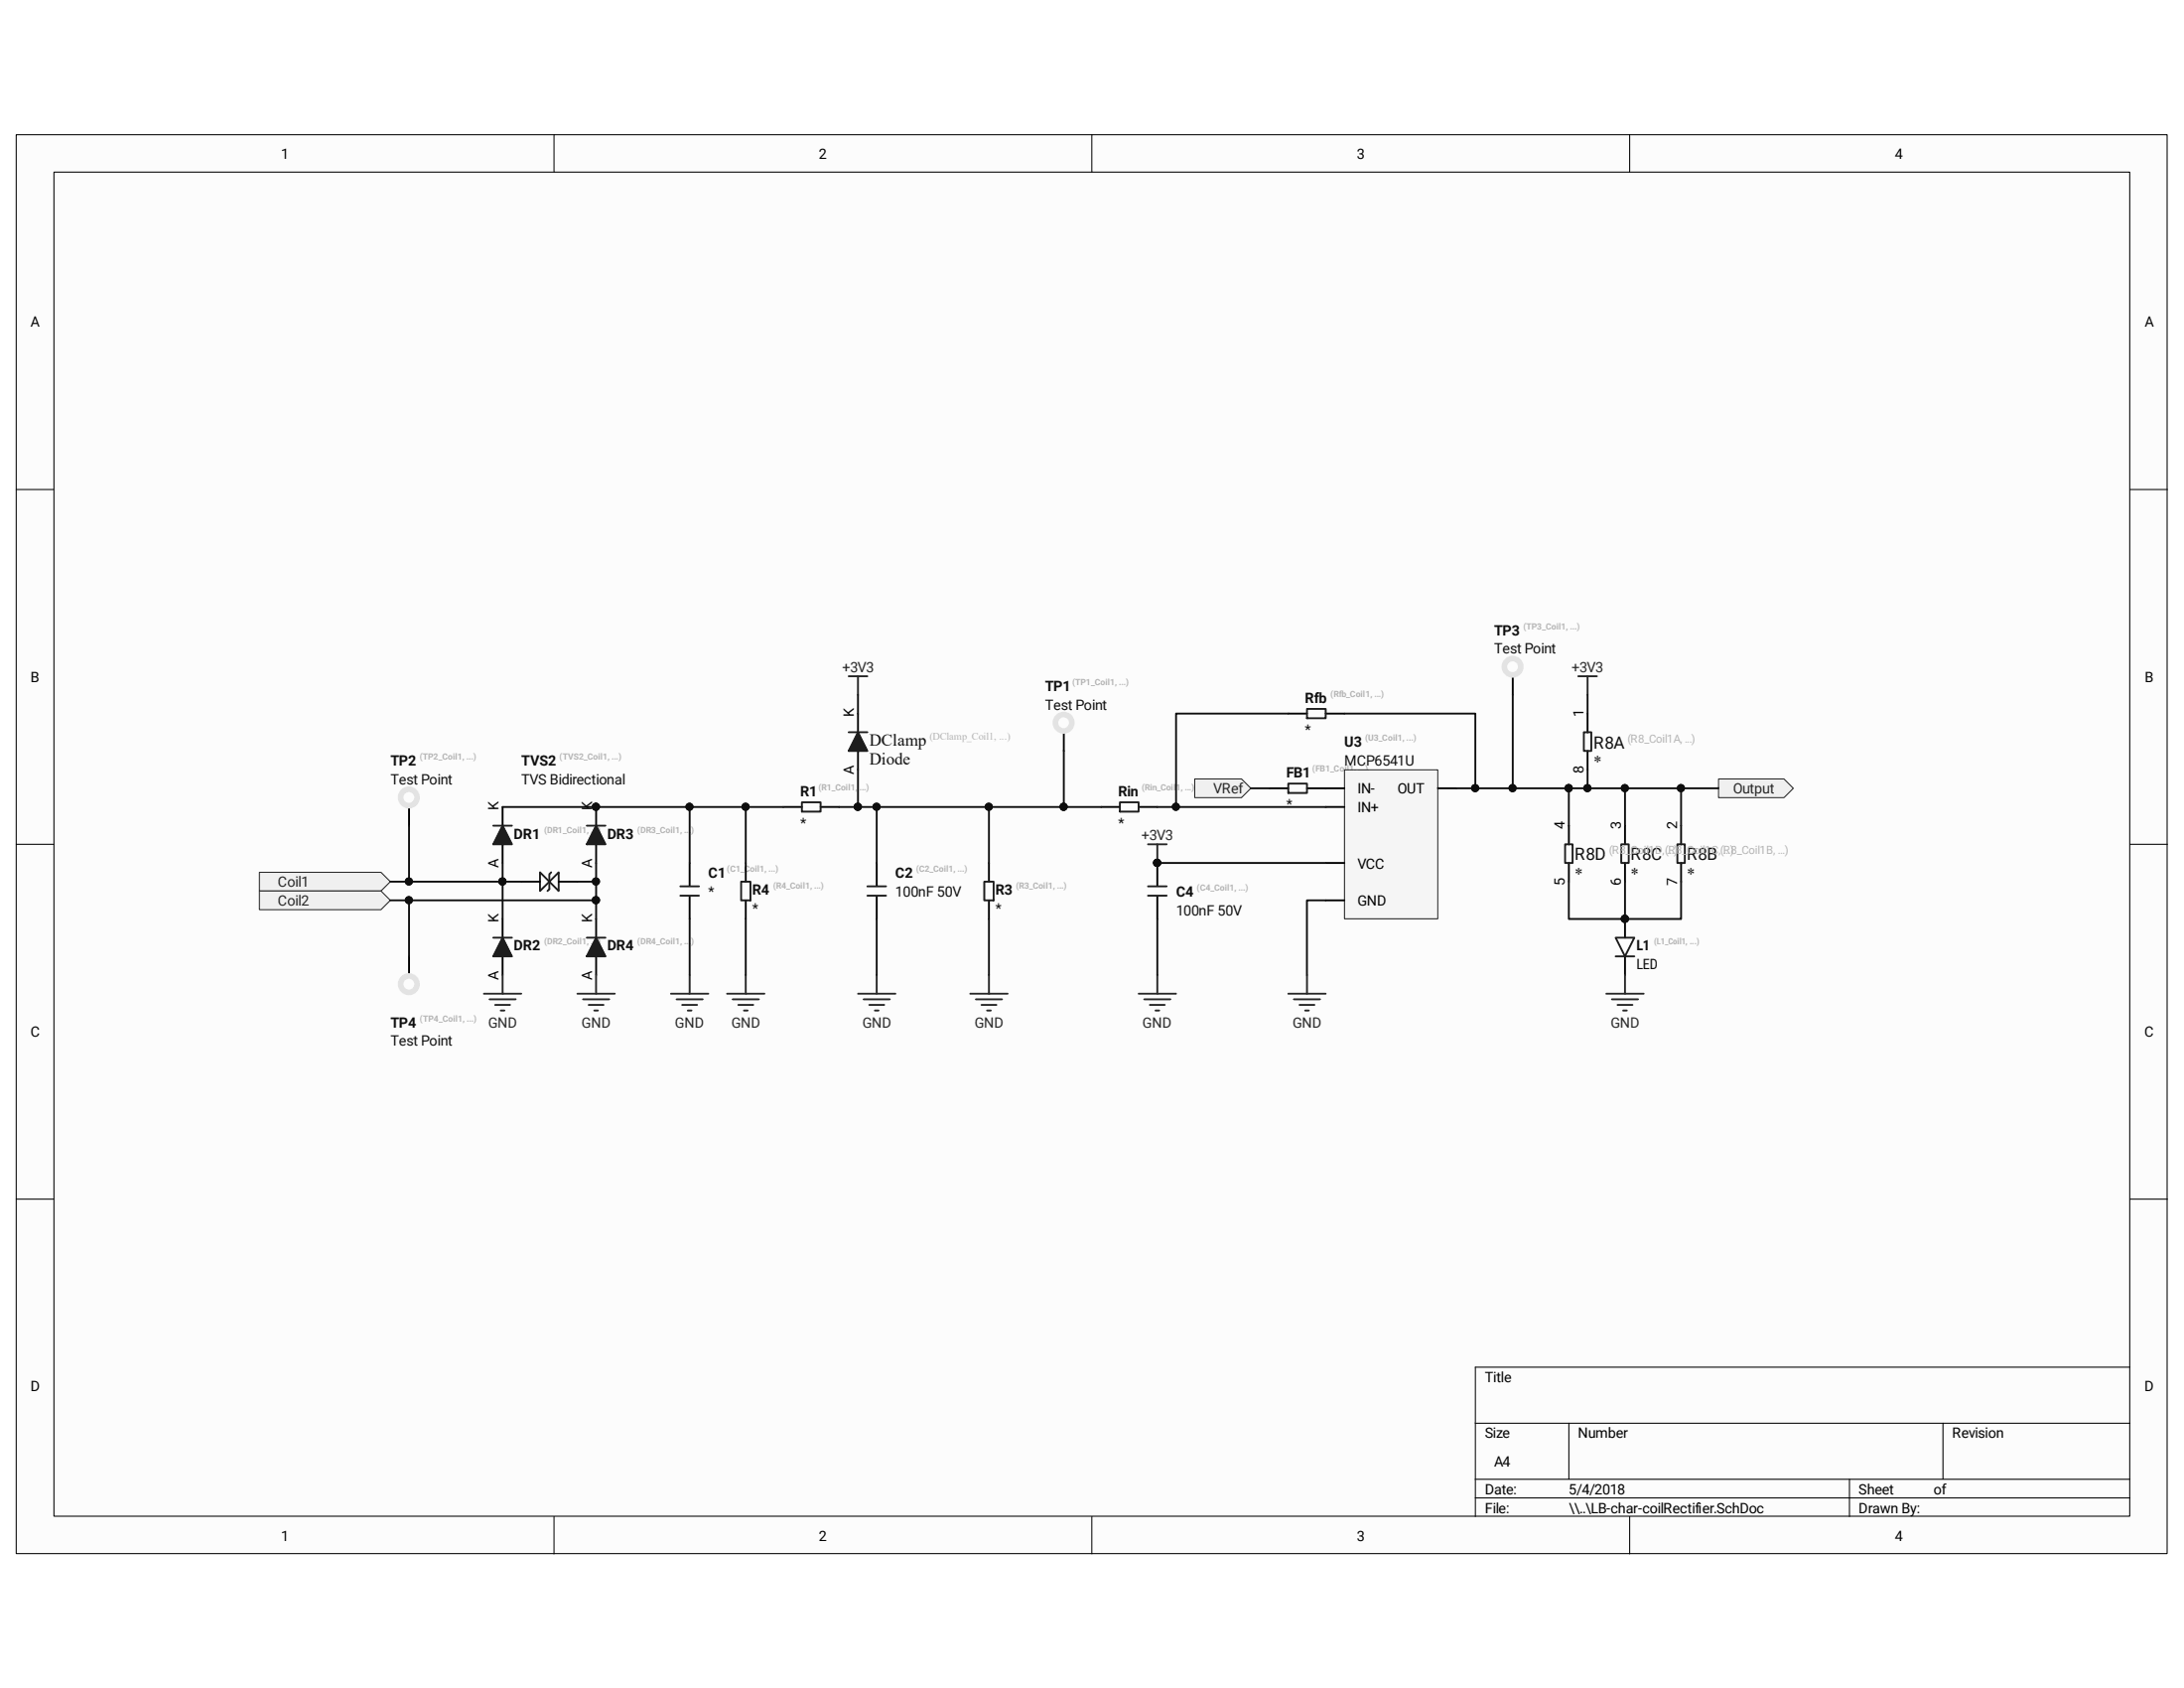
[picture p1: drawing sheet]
<svg xmlns="http://www.w3.org/2000/svg" width="279mm" height="216mm" viewBox="0 0 279 216" stroke-linecap="round" stroke-linejoin="round" font-family="sans-serif">
<path d="M2.1 17.3h275.1v181.4h-275.1z" fill="#fcfcfc"/>
<path d="M2.1 17.2h275.1v181.5h-275.1z" fill="none" stroke="#000" stroke-width=".13"/>
<path d="M6.9 22.1h265.6v171.8h-265.6z" fill="#fcfcfc"/>
<g fill="none" stroke="#000" stroke-width=".13">
<path d="M70.9 17.2v4.8M139.7 17.2v4.8M208.5 17.2v4.8M6.9 22h265.6v171.9h-265.6zM2.1 62.6h4.8M272.5 62.6h4.8M2.1 108h4.8M272.5 108h4.8M2.1 153.4h4.8M272.5 153.4h4.8M272.5 174.9h-83.8v19.1M70.9 194v4.8"/>
<path d="M139.7 194v4.8M188.7 182h83.8M188.7 189.2h83.8M188.7 191.6h83.8M200.7 182v7.2M208.5 194v4.8M236.6 189.2v4.8M248.6 182v7.2"/>
</g>
<path d="M64.3 103.2v2.4M64.3 108v2.4" fill="none" stroke="#000" stroke-width=".24"/>
<path d="M63.1 105.6h2.4M64.3 105.6l1.2 2.4h-2.4z" fill="none" stroke="#1c1c1c" stroke-width=".24"/>
<path d="M64.3 105.6l1.2 2.4h-2.4z" fill="#1c1c1c"/>
<path d="M64.3 105.6l1.2 2.4h-2.4z" fill="none" stroke="#1c1c1c" stroke-width=".13"/>
<path d="M76.3 103.2v2.4M76.3 108v2.4" fill="none" stroke="#000" stroke-width=".24"/>
<circle cx="76.2" cy="103.2" r=".45" fill="#0e0e0e" stroke="#0e0e0e" stroke-width=".13"/>
<path d="M75.1 105.6h2.4M76.3 105.6l1.2 2.4h-2.4z" fill="none" stroke="#1c1c1c" stroke-width=".24"/>
<path d="M76.3 105.6l1.2 2.4h-2.4z" fill="#1c1c1c"/>
<path d="M76.3 105.6l1.2 2.4h-2.4z" fill="none" stroke="#1c1c1c" stroke-width=".13"/>
<circle cx="76.2" cy="103.2" r=".45" fill="#0e0e0e" stroke="#0e0e0e" stroke-width=".13"/>
<path d="M64.3 117.5v2.4M64.3 122.3v2.4" fill="none" stroke="#000" stroke-width=".24"/>
<path d="M63.1 119.9h2.4M64.3 119.9l1.2 2.4h-2.4z" fill="none" stroke="#1c1c1c" stroke-width=".24"/>
<path d="M64.3 119.9l1.2 2.4h-2.4z" fill="#1c1c1c"/>
<path d="M64.3 119.9l1.2 2.4h-2.4z" fill="none" stroke="#1c1c1c" stroke-width=".13"/>
<path d="M76.3 117.5v2.4M76.3 122.3v2.4" fill="none" stroke="#000" stroke-width=".24"/>
<path d="M75.1 119.9h2.4M76.3 119.9l1.2 2.4h-2.4z" fill="none" stroke="#1c1c1c" stroke-width=".24"/>
<path d="M76.3 119.9l1.2 2.4h-2.4z" fill="#1c1c1c"/>
<path d="M76.3 119.9l1.2 2.4h-2.4z" fill="none" stroke="#1c1c1c" stroke-width=".13"/>
<path d="M61.9 127.1h4.8M62.6 127.8h3.4M63.3 128.5h2M64.1 129.2h.4M64.3 124.7v2.4M73.9 127.1h4.8M74.6 127.8h3.3M75.3 128.5h1.9M76 129.2h.5M76.3 124.7v2.4" fill="none" stroke="#262626" stroke-width=".24"/>
<path d="M109.8 91.3v2.4M109.8 96v2.4M88.2 110.4v2.8M88.2 114.7v2.8M100.2 103.2h2.4M105 103.2h2.4M112.2 110.4v2.8M112.2 114.7v2.8" fill="none" stroke="#000" stroke-width=".24"/>
<path d="M108.6 93.7h2.4M109.8 93.7l1.2 2.3h-2.4zM87 113.4h2.4M87 114.6h2.4M102.6 102.6h2.4v1.2h-2.4zM111 113.4h2.4M111 114.6h2.4" fill="none" stroke="#1c1c1c" stroke-width=".24"/>
<path d="M109.8 93.7l1.2 2.3h-2.4z" fill="#1c1c1c"/>
<path d="M109.8 93.7l1.2 2.3h-2.4z" fill="none" stroke="#1c1c1c" stroke-width=".13"/>
<g fill="none" stroke="#262626" stroke-width=".24">
<path d="M108.6 86.5h2.4M109.8 86.5v2.4M85.8 127.1h4.8M86.6 127.8h3.3M87.3 128.5h1.9M88 129.2h.5M88.2 124.7v2.4M109.8 127.1h4.8M110.5 127.8h3.3M111.2 128.5h1.9M111.9 129.2h.5M112.2 124.7v2.4"/>
<path d="M124.1 127.1h4.8M124.8 127.8h3.4M125.6 128.5h1.9M126.3 129.2h.5M126.5 124.7v2.4"/>
</g>
<path d="M126.5 110.4v2.4M126.5 115.2v2.3" fill="none" stroke="#000" stroke-width=".24"/>
<path d="M125.9 112.8h1.2v2.4h-1.2z" fill="none" stroke="#1c1c1c" stroke-width=".24"/>
<path d="M219.9 99.6h8.3l1.2 1.2-1.2 1.2h-8.3z" fill-rule="evenodd" fill="#f0f0f0" stroke="#262626" stroke-width=".13"/>
<g fill="none" stroke="#000" stroke-width=".24">
<path d="M164.8 91.3h2.4M169.6 91.3h2.4M203.1 91.3v2.4M203.1 96v2.4M140.9 103.2h2.4M145.7 103.2h2.4M148.1 110.4v2.8M148.1 114.7v2.8M200.7 105.6v2.4M200.7 110.4v2.4M207.9 105.6v2.4M207.9 110.4v2.4"/>
<path d="M207.9 117.5v2.4M215.1 105.6v2.4M215.1 110.4v2.4M207.9 122.3v2.4"/>
</g>
<g fill="#0e0e0e" stroke="#0e0e0e" stroke-width=".13">
<circle cx="207.9" cy="117.5" r=".45"/>
<circle cx="148" cy="110.4" r=".45"/>
</g>
<path d="M167.2 90.7h2.4v1.2h-2.4zM202.6 93.7h1v2.3h-1zM143.3 102.6h2.4v1.2h-2.4zM146.9 113.4h2.4M146.9 114.6h2.4M200.2 108h1v2.4h-1zM206.7 119.9h2.4l-1.2 2.4zM207.4 108h1v2.4h-1zM214.6 108h.9v2.4h-.9zM206.7 122.3h2.4" fill="none" stroke="#1c1c1c" stroke-width=".24"/>
<g fill="none" stroke="#262626" stroke-width=".24">
<path d="M201.9 86.5h2.4M203.1 86.5v2.4M146.9 108h2.4M148.1 108v2.4M145.7 127.1h4.8M146.4 127.8h3.3M147.1 128.5h1.9M147.8 129.2h.5M148.1 124.7v2.4M164.8 127.1h4.8M165.5 127.8h3.4M166.2 128.5h2"/>
<path d="M167 129.2h.4M167.2 124.7v2.4"/>
</g>
<path d="M152.8 99.6h6l1.2 1.2-1.2 1.2h-6z" fill-rule="evenodd" fill="#f0f0f0" stroke="#262626" stroke-width=".13"/>
<path d="M162.4 100.8h2.4M167.2 100.8h2.4" fill="none" stroke="#000" stroke-width=".24"/>
<path d="M164.8 100.2h2.4v1.2h-2.4z" fill="none" stroke="#1c1c1c" stroke-width=".24"/>
<g fill="#f0f0f0" stroke="#262626" stroke-width=".13">
<path d="M33.2 111.6h15.5l1.2 1.2-1.2 1.2h-15.5z" fill-rule="evenodd"/>
<path d="M33.2 114h15.5l1.2 1.2-1.2 1.2h-15.5z" fill-rule="evenodd"/>
</g>
<path d="M136.1 93.7v2.3M193.5 86.5v2.4M52.3 103.2v2.4M66.7 112.8h2.4M71.5 112.8h2.4M95.4 110.4v2.4M95.4 115.2v2.3M52.3 122.3v2.4" fill="none" stroke="#000" stroke-width=".24"/>
<g fill="none" stroke="#e4e4e4" stroke-width=".72">
<circle cx="136.1" cy="92.4" r="1.05"/>
<circle cx="193.5" cy="85.3" r="1.05"/>
<circle cx="52.3" cy="102" r="1.05"/>
<circle cx="52.3" cy="125.9" r="1.05"/>
</g>
<path d="M69.1 111.6l1.2 1.2-1.2 1.2zM70.3 112.8l1.2-1.2v2.4zM70.5 111.6l-.2 .2v1.9l-.3 .3M94.8 112.8h1.2v2.4h-1.2z" fill="none" stroke="#1c1c1c" stroke-width=".24"/>
<path d="M93 127.1h4.8M93.7 127.8h3.4M94.5 128.5h1.9M95.2 129.2h.4M95.4 124.7v2.4" fill="none" stroke="#262626" stroke-width=".24"/>
<path d="M172 98.5h11.9v19h-11.9z" fill="#f5f5f5"/>
<path d="M172 98.5h11.9v19h-11.9z" fill="none" stroke="#262626" stroke-width=".13"/>
<path d="M169.6 100.8h2.4M169.6 115.2h2.4M169.6 103.2h2.4M169.6 110.4h2.4M184 100.8h2.3" fill="none" stroke="#000" stroke-width=".24"/>
<path d="M205.5 127.1h4.8M206.2 127.8h3.4M206.9 128.5h1.9M207.6 129.2h.5M207.9 124.7v2.4" fill="none" stroke="#262626" stroke-width=".24"/>
<g fill="none" stroke="#0e0e0e" stroke-width=".24">
<path d="M109.8 88.9v2.4M109.8 98.4v4.8M136.1 96v7.2M164.8 91.3h-14.3v11.9h19.1M193.5 88.9v11.9h-4.8v-9.5h-16.7M203.1 88.9v2.4M203.1 98.4v2.4M49.9 115.2h26.4M49.9 112.8h16.8M52.3 105.6v7.2M52.3 115.2v7.1M64.3 103.2h35.9"/>
<path d="M64.3 110.4v7.1M73.9 112.8h2.4v2.4M76.3 110.4v2.4M76.3 115.2v2.3M88.2 103.2v7.2M88.2 117.5v7.2M95.4 103.2v7.2M95.4 117.5v7.2M107.4 103.2h2.4M109.8 103.2h2.4v7.2M112.2 103.2h23.9M112.2 117.5v7.2"/>
<path d="M126.5 103.2v7.2M126.5 117.5v7.2M136.1 103.2h4.8M148.1 103.2h2.4M148.1 110.4h21.5M148.1 117.5v7.2M160 100.8h2.4M169.6 115.2h-2.4v9.5M186.3 100.8h2.4M193.5 100.8h7.2M200.7 112.8v4.7h14.4v-4.7M200.7 100.8h19.2"/>
<path d="M200.7 100.8v4.8M207.9 100.8v4.8M207.9 112.8v4.7M215.1 100.8v4.8"/>
</g>
<g fill="#0e0e0e" stroke="#0e0e0e" stroke-width=".13">
<circle cx="88.2" cy="103.2" r=".45"/>
<circle cx="109.7" cy="103.2" r=".45"/>
<circle cx="112.1" cy="103.2" r=".45"/>
<circle cx="150.4" cy="103.2" r=".45"/>
<circle cx="148" cy="110.4" r=".45"/>
<circle cx="188.7" cy="100.8" r=".45"/>
<circle cx="136.1" cy="103.2" r=".45"/>
<circle cx="52.3" cy="112.7" r=".45"/>
<circle cx="52.3" cy="115.1" r=".45"/>
<circle cx="95.4" cy="103.2" r=".45"/>
<circle cx="64.3" cy="112.7" r=".45"/>
<circle cx="76.2" cy="115.1" r=".45"/>
<circle cx="76.2" cy="112.7" r=".45"/>
<circle cx="200.7" cy="100.8" r=".45"/>
<circle cx="207.9" cy="100.8" r=".45"/>
<circle cx="207.9" cy="117.5" r=".45"/>
<circle cx="215" cy="100.8" r=".45"/>
<circle cx="126.5" cy="103.2" r=".45"/>
<circle cx="76.2" cy="103.2" r=".45"/>
<circle cx="203.1" cy="100.8" r=".45"/>
<circle cx="193.5" cy="100.8" r=".45"/>
</g>
<g font-size="2.2" fill="#0e0e0e">
<text x="111.2" y="95.3">DClamp</text>
<text x="203.8" y="95.7">R8A</text>
<text x="111.2" y="97.7">Diode</text>
<text x="203.8" y="98.2">*</text>
<text x="201.4" y="112.5">*</text>
<text x="201.4" y="110">R8D</text>
<text x="208.6" y="112.5">*</text>
<text x="208.6" y="110">R8C</text>
<text x="215.8" y="112.5">*</text>
<text x="215.8" y="110">R8B</text>
</g>
<g font-size="1.8">
<text x="36" y="20.3">1</text>
<text x="104.8" y="20.3">2</text>
<text x="173.6" y="20.3">3</text>
<text x="242.4" y="20.3">4</text>
<text x="3.9" y="41.8">A</text>
<text x="274.4" y="41.8">A</text>
<text x="3.9" y="87.2">B</text>
<text x="274.4" y="87.2">B</text>
<text x="109.3" y="91.7" transform="rotate(-90 109.3 91.7)">K</text>
<text x="202.6" y="91.7" transform="rotate(-90 202.6 91.7)">1</text>
<text x="109.3" y="99.1" transform="rotate(-90 109.3 99.1)">A</text>
<text x="173.7" y="101.5">IN-</text>
<text x="178.8" y="101.5">OUT</text>
<text x="202.6" y="98.9" transform="rotate(-90 202.6 98.9)">8</text>
<text x="63.8" y="103.7" transform="rotate(-90 63.8 103.7)">K</text>
<text x="75.8" y="103.7" transform="rotate(-90 75.8 103.7)">K</text>
<text x="173.7" y="103.9">IN+</text>
<text x="200.2" y="106.1" transform="rotate(-90 200.2 106.1)">4</text>
<text x="207.4" y="106.1" transform="rotate(-90 207.4 106.1)">3</text>
<text x="214.6" y="106.1" transform="rotate(-90 214.6 106.1)">2</text>
<text x="63.8" y="111" transform="rotate(-90 63.8 111)">A</text>
<text x="75.8" y="111" transform="rotate(-90 75.8 111)">A</text>
<text x="173.7" y="111.1">VCC</text>
<text x="200.2" y="113.3" transform="rotate(-90 200.2 113.3)">5</text>
<text x="207.4" y="113.3" transform="rotate(-90 207.4 113.3)">6</text>
<text x="214.6" y="113.3" transform="rotate(-90 214.6 113.3)">7</text>
<text x="63.8" y="118" transform="rotate(-90 63.8 118)">K</text>
<text x="75.8" y="118" transform="rotate(-90 75.8 118)">K</text>
<text x="173.7" y="115.9">GND</text>
<text x="63.8" y="125.3" transform="rotate(-90 63.8 125.3)">A</text>
<text x="75.8" y="125.3" transform="rotate(-90 75.8 125.3)">A</text>
<text x="3.9" y="132.6">C</text>
<text x="274.3" y="132.6">C</text>
<text x="3.9" y="178">D</text>
<text x="189.9" y="176.8">Title</text>
<text x="274.3" y="178">D</text>
<text x="189.9" y="183.9">Size</text>
<text x="201.9" y="183.9">Number</text>
<text x="249.8" y="183.9">Revision</text>
<text x="189.9" y="191.1">Date:</text>
<text x="191.1" y="187.5">A4</text>
<text x="200.7" y="191.1">5/4/2018</text>
<text x="237.8" y="191.1">Sheet</text>
<text x="247.4" y="191.1">of</text>
<text x="36" y="197.1">1</text>
<text x="104.8" y="197.1">2</text>
<text x="173.6" y="197.1">3</text>
<text x="189.9" y="193.5">File:</text>
<text x="200.7" y="193.5">\\..\LB-char-coilRectifier.SchDoc</text>
<text x="237.8" y="193.5">Drawn By:</text>
<text x="242.4" y="197.1">4</text>
</g>
<g font-size="1.8" fill="#0e0e0e">
<text x="191.1" y="81.2">TP3</text>
<text x="191.1" y="83.6">Test Point</text>
<text x="133.7" y="88.4">TP1</text>
<text x="167" y="90">Rfb</text>
<text x="133.7" y="90.8">Test Point</text>
<text x="167" y="94">*</text>
<text x="172" y="95.5">U3</text>
<text x="50" y="98">TP2</text>
<text x="50" y="100.3">Test Point</text>
<text x="66.7" y="98">TVS2</text>
<text x="66.7" y="100.3">TVS Bidirectional</text>
<text x="102.4" y="101.9">R1</text>
<text x="143" y="101.9">Rin</text>
<text x="164.5" y="99.5">FB1</text>
<text x="172" y="98">MCP6541U</text>
<text x="65.7" y="107.3">DR1</text>
<text x="77.7" y="107.3">DR3</text>
<text x="102.4" y="106">*</text>
<text x="143" y="106">*</text>
<text x="164.5" y="103.5">*</text>
<text x="90.6" y="112.3">C1</text>
<text x="114.6" y="112.3">C2</text>
<text x="90.6" y="114.7">*</text>
<text x="96.2" y="116.8">*</text>
<text x="96.2" y="114.4">R4</text>
<text x="114.6" y="114.7">100nF 50V</text>
<text x="127.3" y="116.8">*</text>
<text x="127.3" y="114.4">R3</text>
<text x="150.5" y="114.7">C4</text>
<text x="150.5" y="117.1">100nF 50V</text>
<text x="65.7" y="121.6">DR2</text>
<text x="77.7" y="121.6">DR4</text>
<text x="209.3" y="121.6">L1</text>
<text x="209.3" y="124">LED</text>
<text x="50" y="131.4">TP4</text>
<text x="50" y="133.8">Test Point</text>
</g>
<g font-size="1.8" fill="#262626">
<text x="107.7" y="86">+3V3</text>
<text x="201" y="86">+3V3</text>
<text x="155.2" y="101.5">VRef</text>
<text x="221.7" y="101.5">Output</text>
<text x="146" y="107.5">+3V3</text>
<text x="35.6" y="113.5">Coil1</text>
<text x="35.6" y="115.9">Coil2</text>
<text x="62.4" y="131.4">GND</text>
<text x="74.4" y="131.4">GND</text>
<text x="86.4" y="131.4">GND</text>
<text x="93.6" y="131.4">GND</text>
<text x="110.3" y="131.4">GND</text>
<text x="124.7" y="131.4">GND</text>
<text x="146.2" y="131.4">GND</text>
<text x="165.4" y="131.4">GND</text>
<text x="206" y="131.4">GND</text>
</g>
<g font-size="1.4" fill="#b4b4b4">
<text x="208.2" y="95">(R8_Coil1A, ...)</text>
<text x="205.8" y="109.3">(R8_Coil1D, ...)</text>
<text x="213" y="109.3">(R8_Coil1C, ...)</text>
<text x="220" y="109.3">(R8_Coil1B, ...)</text>
</g>
<text font-size="1.3" fill="#b4b4b4" x="118.9" y="94.6">(DClamp_Coil1, ...)</text>
<g font-size="1.1" fill="#b4b4b4">
<text x="194.9" y="80.5">(TP3_Coil1, ...)</text>
<text x="137.2" y="87.6">(TP1_Coil1, ...)</text>
<text x="170.2" y="89.2">(Rfb_Coil1, ...)</text>
<text x="174.6" y="94.8">(U3_Coil1, ...)</text>
<text x="53.7" y="97.2">(TP2_Coil1, ...)</text>
<text x="71.6" y="97.2">(TVS2_Coil1, ...)</text>
<text x="104.7" y="101.1">(R1_Coil1, ...)</text>
<text x="146" y="101.1">(Rin_Coil1, ...)</text>
<text x="167.9" y="98.7">(FB1_Coil1, ...)</text>
<text x="69.6" y="106.5">(DR1_Coil1, ...)</text>
<text x="81.5" y="106.5">(DR3_Coil1, ...)</text>
<text x="93" y="111.5">(C1_Coil1, ...)</text>
<text x="98.9" y="113.7">(R4_Coil1, ...)</text>
<text x="117.2" y="111.5">(C2_Coil1, ...)</text>
<text x="130" y="113.7">(R3_Coil1, ...)</text>
<text x="153.1" y="113.9">(C4_Coil1, ...)</text>
<text x="69.6" y="120.8">(DR2_Coil1, ...)</text>
<text x="81.5" y="120.8">(DR4_Coil1, ...)</text>
<text x="211.6" y="120.8">(L1_Coil1, ...)</text>
<text x="53.7" y="130.6">(TP4_Coil1, ...)</text>
</g>
</svg>
